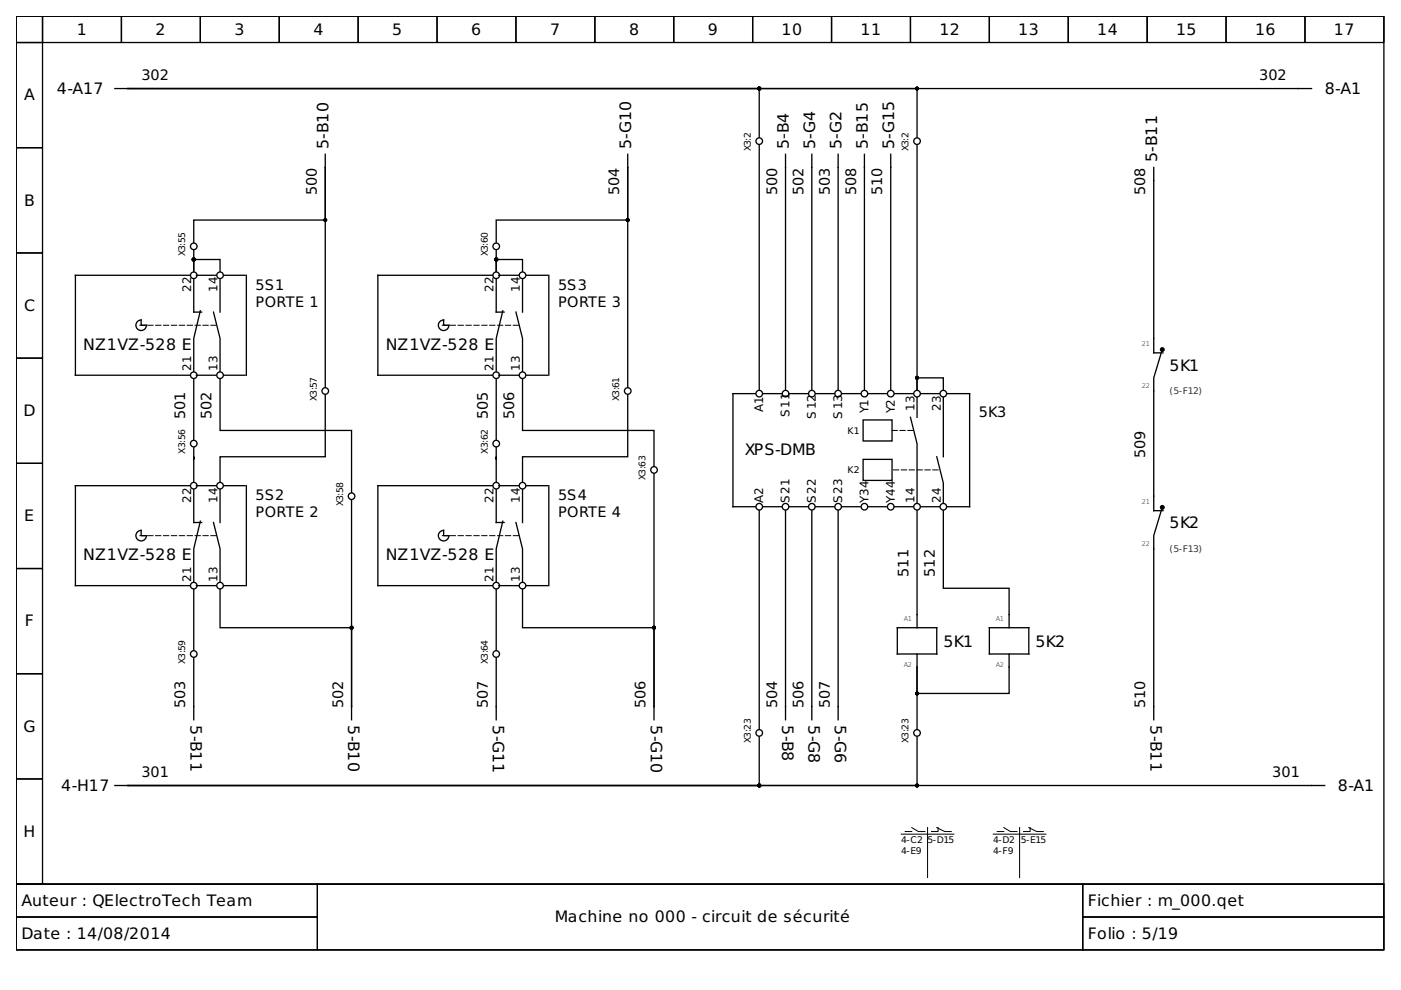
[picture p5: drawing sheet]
<svg xmlns="http://www.w3.org/2000/svg" width="297mm" height="210mm" viewBox="0 0 297 210" stroke-linecap="round" stroke-linejoin="round" font-family="sans-serif">
<g fill="none" stroke="#000" stroke-width=".28">
<path d="M3.4 3.4h290v184.1h-290zM3.4 3.4h5.6v5.6h-5.6zM3.4 9h5.6v22.3h-5.6zM9 3.4h16.7v5.6h-16.7zM24.4 18.8h2.7M25.7 3.4h16.8v5.6h-16.8zM27.1 18.8h133.9v10.3M27.1 18.8h167.3v10.3M42.5 3.4h16.7v5.6h-16.7zM59.2 3.4h16.7v5.6h-16.7zM75.9 3.4h16.8v5.6h-16.8zM92.7 3.4h16.7v5.6h-16.7z"/>
<path d="M109.4 3.4h16.7v5.6h-16.7zM126.1 3.4h16.7v5.6h-16.7zM142.8 3.4h16.8v5.6h-16.8zM159.6 3.4h16.7v5.6h-16.7zM176.3 3.4h16.7v5.6h-16.7zM193 3.4h16.8v5.6h-16.8zM209.8 3.4h16.7v5.6h-16.7zM226.5 3.4h16.7v5.6h-16.7zM243.2 3.4h16.8v5.6h-16.8zM260 3.4h16.7v5.6h-16.7zM276.7 3.4h16.7v5.6h-16.7zM278.1 18.8h-251"/>
<path d="M3.4 31.3h5.6v22.3h-5.6zM69 35.5v11.2h-27.9v4.7M69 35.5v46.6M69 32.7v2.8M133.1 35.5v11.2h-27.9v4.7M133.1 35.5v46.6M133.1 32.7v2.8M161 30.8v51.8M166.5 32.7v49.9M172.1 32.7v49.9M177.7 32.7v49.9M183.3 32.7v49.9"/>
<path d="M188.9 32.7v49.9M194.4 30.8v51.8v-2.5h5.6v2.5M244.6 35.5v39.3h2M3.4 53.6h5.6v22.3h-5.6zM40.2 58.4h-24.2v21.2h24.2M41.1 53.1v4.4v-2.5h5.6v2.5M41.1 59.2v7h1.7M41.6 58.4h4.2M46.7 59.2v7M47.5 58.4h4.5M52.2 58.4v21.2M104.4 58.4h-24.3v21.2h24.3"/>
<path d="M105.2 59.2v7h1.7M105.2 53.1v4.4v-2.5h5.6v2.5M105.8 58.4h4.1M110.8 59.2v7M111.6 58.4h4.5M116.4 58.4v21.2M3.4 75.9h5.6v22.3h-5.6zM29 68.3l.6-.4 .3-.1v1.2h1.1a1.12 1.12 0 0 1-1.4 1 1.12 1.12 0 0 1-.6-1.7zM41.6 79.6h4.2M42.5 65.9l-1.4 5.8v7M45.3 66.2l1.4 5.5v7M47.5 79.6h4.5"/>
<path d="M93.2 68.3l.5-.4 .4-.1v1.2h1.1a1.12 1.12 0 0 1-1.5 1 1.12 1.12 0 0 1-.5-1.7zM105.8 79.6h4.1M106.6 65.9l-1.4 5.8v7M109.4 66.2l1.4 5.5v7M111.6 79.6h4.5M246.3 74.5l-1.7 5.6v28.2h2M3.4 98.2h5.6v22.3h-5.6zM41.1 94.9v7.2M41.1 80.4v12.8M46.7 80.4v10.9h27.8v13.1M69 83.7v13.1h-22.3v5.3M105.2 94.9v7.2"/>
<path d="M105.2 80.4v12.8M110.8 80.4v10.9h27.9v7.5M133.1 83.7v13.1h-22.3v5.3M160.1 83.5h-4.7v23.9h4.7M161.8 83.5h3.9M167.4 83.5h3.9M173 83.5h3.9M178.5 83.5h3.9M183 97.4h6.1v4.5h-6.1zM183 89h6.1v4.5h-6.1zM184.1 83.5h3.9M189.7 83.5h3.9"/>
<path d="M193 88.5l1.4 5.6v12.5M194.4 84.3v4.2M195.3 83.5h3.9M198.6 96.8l1.4 5.6v4.2M200 84.3v12.5M200.8 83.5h4.8v23.9h-4.8M29 112.9l.6-.4h.3v1.1h1.1a1.12 1.12 0 0 1-1.4 1 1.12 1.12 0 0 1-.6-1.7zM40.2 103h-24.2v21.2h24.2M41.1 103.8v7h1.7M41.6 103h4.2M42.5 110.5l-1.4 5.9v6.9M45.3 110.8l1.4 5.6v6.9"/>
<path d="M46.7 103.8v7M47.5 103h4.5M52.2 103v21.2M74.5 106v43.8M93.2 112.9l.5-.4h.4v1.1h1.1a1.12 1.12 0 0 1-1.5 1 1.12 1.12 0 0 1-.5-1.7zM104.4 103h-24.3v21.2h24.3M105.2 103.8v7h1.7M105.8 103h4.1M106.6 110.5l-1.4 5.9v6.9M109.4 110.8l1.4 5.6v6.9M110.8 103.8v7M111.6 103h4.5"/>
<path d="M116.4 103v21.2M138.7 100.5v49.3M161 108.3v46.3M161.8 107.4h3.9M166.5 108.3v44.3M167.4 107.4h3.9M172.1 108.3v44.3M173 107.4h3.9M177.7 108.3v44.3M178.5 107.4h3.9M184.1 107.4h3.9M189.7 107.4h3.9"/>
<path d="M194.4 108.3v24.8M195.3 107.4h3.9M200 108.3v16.4h13.9v8.4M246.3 108l-1.7 5.6v39M3.4 120.5h5.6v22.3h-5.6zM41.1 139.5v13.1M41.1 125v12.8M41.6 124.2h4.2M46.7 125v8.1h27.8v16.7M47.5 124.2h4.5M105.2 125v12.8M105.2 139.5v13.1"/>
<path d="M105.8 124.2h4.1M110.8 125v8.1h27.9v16.7M111.6 124.2h4.5M190.2 133.1h8.4v5.6h-8.4zM194.4 138.7v2.8M209.8 133.1h8.3v5.6h-8.3zM213.9 138.7v8.3h-19.5v-5.5M3.4 142.8h5.6v22.4h-5.6zM74.5 149.8v2.8M138.7 149.8v2.8M161 156.2v10.3h-133.9M194.4 141.5v13.1"/>
<path d="M194.4 156.2v10.3h-167.3M3.4 165.2h5.6v22.3h-5.6zM24.4 166.5h2.7M27.1 166.5h253.8M3.4 187.5h290v13.9h-290z"/>
<circle cx="161" cy="29.9" r=".7"/>
<circle cx="194.4" cy="29.9" r=".7"/>
<circle cx="41.1" cy="52.2" r=".7"/>
<circle cx="41.1" cy="58.4" r=".7"/>
<circle cx="46.7" cy="58.4" r=".7"/>
<circle cx="105.2" cy="58.4" r=".7"/>
<circle cx="105.2" cy="52.2" r=".7"/>
<circle cx="110.8" cy="58.4" r=".7"/>
<circle cx="41.1" cy="79.6" r=".7"/>
<circle cx="46.7" cy="79.6" r=".7"/>
<circle cx="105.2" cy="79.6" r=".7"/>
<circle cx="110.8" cy="79.6" r=".7"/>
<circle cx="41.1" cy="94.1" r=".7"/>
<circle cx="69" cy="82.9" r=".7"/>
<circle cx="105.2" cy="94.1" r=".7"/>
<circle cx="133.1" cy="82.9" r=".7"/>
<circle cx="138.7" cy="99.6" r=".7"/>
<circle cx="161" cy="83.5" r=".7"/>
<circle cx="166.5" cy="83.5" r=".7"/>
<circle cx="172.1" cy="83.5" r=".7"/>
<circle cx="177.7" cy="83.5" r=".7"/>
<circle cx="183.3" cy="83.5" r=".7"/>
<circle cx="188.9" cy="83.5" r=".7"/>
<circle cx="194.4" cy="83.5" r=".7"/>
<circle cx="200" cy="83.5" r=".7"/>
<circle cx="41.1" cy="103" r=".7"/>
<circle cx="46.7" cy="103" r=".7"/>
<circle cx="74.5" cy="105.2" r=".7"/>
<circle cx="105.2" cy="103" r=".7"/>
<circle cx="110.8" cy="103" r=".7"/>
<circle cx="161" cy="107.4" r=".7"/>
<circle cx="166.5" cy="107.4" r=".7"/>
<circle cx="172.1" cy="107.4" r=".7"/>
<circle cx="177.7" cy="107.4" r=".7"/>
<circle cx="183.3" cy="107.4" r=".7"/>
<circle cx="188.9" cy="107.4" r=".7"/>
<circle cx="194.4" cy="107.4" r=".7"/>
<circle cx="200" cy="107.4" r=".7"/>
<circle cx="41.1" cy="138.7" r=".7"/>
<circle cx="41.1" cy="124.2" r=".7"/>
<circle cx="46.7" cy="124.2" r=".7"/>
<circle cx="105.2" cy="124.2" r=".7"/>
<circle cx="105.2" cy="138.7" r=".7"/>
<circle cx="110.8" cy="124.2" r=".7"/>
<circle cx="161" cy="155.4" r=".7"/>
<circle cx="194.4" cy="155.4" r=".7"/>
</g>
<g fill="none" stroke="#000" stroke-width=".21">
<path d="M191.1 176.9h11.1M191.9 176.3h1.4M193.3 175.5l1.4 .8h1.4M196.7 175.5v10.6M198.6 175.5l1.7 .8h1.4M198.9 175.5v.8h-1.4M210.6 176.9h11.2M211.4 176.3h1.4M212.8 175.5l1.4 .8h1.4M216.2 175.5v10.6M218.1 175.5l1.7 .8h1.4M218.4 175.5v.8h-1.4"/>
<path d="M3.4 187.5h63.9v6.9h-63.9zM3.4 194.4h63.9v7h-63.9zM67.3 187.5h162.3v13.9h-162.3zM229.6 187.5h63.8v6.9h-63.8zM229.6 194.4h63.8v7h-63.8z"/>
</g>
<g fill="#000" stroke="#000" stroke-width=".28">
<circle cx="161" cy="18.8" r=".28"/>
<circle cx="194.4" cy="18.8" r=".28"/>
<circle cx="41.1" cy="55" r=".28"/>
<circle cx="69" cy="46.7" r=".28"/>
<circle cx="105.2" cy="55" r=".28"/>
<circle cx="133.1" cy="46.7" r=".28"/>
<circle cx="194.4" cy="80.1" r=".28"/>
<circle cx="74.5" cy="133.1" r=".28"/>
<circle cx="138.7" cy="133.1" r=".28"/>
<circle cx="194.4" cy="147" r=".28"/>
<circle cx="161" cy="166.5" r=".28"/>
<circle cx="194.4" cy="166.5" r=".28"/>
</g>
<path d="M29.6 69h16.2M93.8 69h16.1M189.1 91.3h4.5M189.4 99.6h9.8M29.6 113.6h16.2M93.8 113.6h16.1" fill="none" stroke="#000" stroke-width=".21" stroke-dasharray="1.1 .6"/>
<g fill="#000" stroke="#000" stroke-width=".21">
<circle cx="246.4" cy="74.1" r=".42"/>
<circle cx="246.4" cy="107.6" r=".42"/>
</g>
<g font-size="3.3">
<text x="16.3" y="7.3">1</text>
<text x="33" y="7.3">2</text>
<text x="49.7" y="7.3">3</text>
<text x="66.5" y="7.3">4</text>
<text x="83.2" y="7.3">5</text>
<text x="99.9" y="7.3">6</text>
<text x="116.6" y="7.3">7</text>
<text x="133.4" y="7.3">8</text>
<text x="150.1" y="7.3">9</text>
<text x="165.7" y="7.3">10</text>
<text x="182.4" y="7.3">11</text>
<text x="199.2" y="7.3">12</text>
<text x="215.9" y="7.3">13</text>
<text x="232.6" y="7.3">14</text>
<text x="249.4" y="7.3">15</text>
<text x="266.1" y="7.3">16</text>
<text x="282.8" y="7.3">17</text>
<text x="5.1" y="21.3">A</text>
<text x="12" y="19.9">4-A17</text>
<text x="280.9" y="20">8-A1</text>
<text x="69.7" y="31.6" transform="rotate(-90 69.7 31.6)">5-B10</text>
<text x="133.8" y="31.6" transform="rotate(-90 133.8 31.6)">5-G10</text>
<text x="167.2" y="31.6" transform="rotate(-90 167.2 31.6)">5-B4</text>
<text x="172.8" y="31.6" transform="rotate(-90 172.8 31.6)">5-G4</text>
<text x="178.4" y="31.6" transform="rotate(-90 178.4 31.6)">5-G2</text>
<text x="184" y="31.6" transform="rotate(-90 184 31.6)">5-B15</text>
<text x="189.5" y="31.6" transform="rotate(-90 189.5 31.6)">5-G15</text>
<text x="245.3" y="34.4" transform="rotate(-90 245.3 34.4)">5-B11</text>
<text x="5.1" y="43.6">B</text>
<text x="5.1" y="65.9">C</text>
<text x="17.7" y="74.1">NZ1VZ-528 E</text>
<text x="81.8" y="74.1">NZ1VZ-528 E</text>
<text x="248" y="78.6">5K1</text>
<text x="5" y="88.2">D</text>
<text x="157.9" y="96.4">XPS-DMB</text>
<text x="5.1" y="110.5">E</text>
<text x="248" y="112">5K2</text>
<text x="17.7" y="118.7">NZ1VZ-528 E</text>
<text x="81.8" y="118.7">NZ1VZ-528 E</text>
<text x="5.3" y="132.8">F</text>
<text x="200" y="137.1">5K1</text>
<text x="219.5" y="137.1">5K2</text>
<text x="5" y="155.1">G</text>
<text x="40.4" y="153.7" transform="rotate(90 40.4 153.7)">5-B11</text>
<text x="73.8" y="153.7" transform="rotate(90 73.8 153.7)">5-B10</text>
<text x="104.5" y="153.7" transform="rotate(90 104.5 153.7)">5-G11</text>
<text x="138" y="153.7" transform="rotate(90 138 153.7)">5-G10</text>
<text x="165.9" y="153.7" transform="rotate(90 165.9 153.7)">5-B8</text>
<text x="171.4" y="153.7" transform="rotate(90 171.4 153.7)">5-G8</text>
<text x="177" y="153.7" transform="rotate(90 177 153.7)">5-G6</text>
<text x="243.9" y="153.7" transform="rotate(90 243.9 153.7)">5-B11</text>
<text x="13" y="167.7">4-H17</text>
<text x="283.7" y="167.8">8-A1</text>
<text x="5" y="177.4">H</text>
<text x="4.6" y="192.1">Auteur : QElectroTech Team</text>
<text x="117.6" y="195.5">Machine no 000 - circuit de sécurité</text>
<text x="230.7" y="192.1">Fichier : m_000.qet</text>
<text x="4.6" y="199">Date : 14/08/2014</text>
<text x="230.7" y="199">Folio : 5/19</text>
</g>
<g font-size="3.1">
<text x="30" y="17">302</text>
<text x="267" y="17">302</text>
<text x="67.2" y="41.4" transform="rotate(-90 67.2 41.4)">500</text>
<text x="131.3" y="41.4" transform="rotate(-90 131.3 41.4)">504</text>
<text x="164.8" y="41.4" transform="rotate(-90 164.8 41.4)">500</text>
<text x="170.3" y="41.4" transform="rotate(-90 170.3 41.4)">502</text>
<text x="175.9" y="41.4" transform="rotate(-90 175.9 41.4)">503</text>
<text x="181.5" y="41.4" transform="rotate(-90 181.5 41.4)">508</text>
<text x="187.1" y="41.4" transform="rotate(-90 187.1 41.4)">510</text>
<text x="242.8" y="41.4" transform="rotate(-90 242.8 41.4)">508</text>
<text x="54.2" y="61.4">5S1</text>
<text x="54.2" y="65.1">PORTE 1</text>
<text x="118.3" y="61.4">5S3</text>
<text x="118.3" y="65.1">PORTE 3</text>
<text x="39.3" y="88.8" transform="rotate(-90 39.3 88.8)">501</text>
<text x="44.9" y="88.8" transform="rotate(-90 44.9 88.8)">502</text>
<text x="103.4" y="88.8" transform="rotate(-90 103.4 88.8)">505</text>
<text x="109" y="88.8" transform="rotate(-90 109 88.8)">506</text>
<text x="207.5" y="88.3">5K3</text>
<text x="242.8" y="97.2" transform="rotate(-90 242.8 97.2)">509</text>
<text x="54.2" y="106">5S2</text>
<text x="118.3" y="106">5S4</text>
<text x="54.2" y="109.7">PORTE 2</text>
<text x="118.3" y="109.7">PORTE 4</text>
<text x="192.6" y="122.3" transform="rotate(-90 192.6 122.3)">511</text>
<text x="198.2" y="122.3" transform="rotate(-90 198.2 122.3)">512</text>
<text x="39.3" y="150.2" transform="rotate(-90 39.3 150.2)">503</text>
<text x="72.8" y="150.2" transform="rotate(-90 72.8 150.2)">502</text>
<text x="103.4" y="150.2" transform="rotate(-90 103.4 150.2)">507</text>
<text x="136.9" y="150.2" transform="rotate(-90 136.9 150.2)">506</text>
<text x="164.8" y="150.2" transform="rotate(-90 164.8 150.2)">504</text>
<text x="170.3" y="150.2" transform="rotate(-90 170.3 150.2)">506</text>
<text x="175.9" y="150.2" transform="rotate(-90 175.9 150.2)">507</text>
<text x="242.8" y="150.2" transform="rotate(-90 242.8 150.2)">510</text>
<text x="30" y="164.7">301</text>
<text x="269.8" y="164.7">301</text>
</g>
<g font-size="2.5">
<text x="40.5" y="62" transform="rotate(-90 40.5 62)">22</text>
<text x="46.1" y="62" transform="rotate(-90 46.1 62)">14</text>
<text x="104.6" y="62" transform="rotate(-90 104.6 62)">22</text>
<text x="110.2" y="62" transform="rotate(-90 110.2 62)">14</text>
<text x="40.5" y="78.7" transform="rotate(-90 40.5 78.7)">21</text>
<text x="46.1" y="78.7" transform="rotate(-90 46.1 78.7)">13</text>
<text x="104.6" y="78.7" transform="rotate(-90 104.6 78.7)">21</text>
<text x="110.2" y="78.7" transform="rotate(-90 110.2 78.7)">13</text>
<text x="161.8" y="87.4" transform="rotate(-90 161.8 87.4)">A1</text>
<text x="167.4" y="88.5" transform="rotate(-90 167.4 88.5)">S11</text>
<text x="173" y="88.8" transform="rotate(-90 173 88.8)">S12</text>
<text x="178.5" y="88.8" transform="rotate(-90 178.5 88.8)">S13</text>
<text x="184.1" y="87.6" transform="rotate(-90 184.1 87.6)">Y1</text>
<text x="189.7" y="87.6" transform="rotate(-90 189.7 87.6)">Y2</text>
<text x="193.9" y="87.1" transform="rotate(-90 193.9 87.1)">13</text>
<text x="199.4" y="87.1" transform="rotate(-90 199.4 87.1)">23</text>
<text x="40.5" y="106.6" transform="rotate(-90 40.5 106.6)">22</text>
<text x="46.1" y="106.6" transform="rotate(-90 46.1 106.6)">14</text>
<text x="104.6" y="106.6" transform="rotate(-90 104.6 106.6)">22</text>
<text x="110.2" y="106.6" transform="rotate(-90 110.2 106.6)">14</text>
<text x="161.8" y="106.6" transform="rotate(-90 161.8 106.6)">A2</text>
<text x="167.4" y="106.6" transform="rotate(-90 167.4 106.6)">S21</text>
<text x="173" y="106.6" transform="rotate(-90 173 106.6)">S22</text>
<text x="178.5" y="106.6" transform="rotate(-90 178.5 106.6)">S23</text>
<text x="184.1" y="106.6" transform="rotate(-90 184.1 106.6)">Y34</text>
<text x="189.7" y="106.6" transform="rotate(-90 189.7 106.6)">Y44</text>
<text x="193.9" y="106.6" transform="rotate(-90 193.9 106.6)">14</text>
<text x="199.4" y="106.6" transform="rotate(-90 199.4 106.6)">24</text>
<text x="40.5" y="123.3" transform="rotate(-90 40.5 123.3)">21</text>
<text x="46.1" y="123.3" transform="rotate(-90 46.1 123.3)">13</text>
<text x="104.6" y="123.3" transform="rotate(-90 104.6 123.3)">21</text>
<text x="110.2" y="123.3" transform="rotate(-90 110.2 123.3)">13</text>
</g>
<g font-size="2">
<text x="159.2" y="32" transform="rotate(-90 159.2 32)">X3:2</text>
<text x="192.6" y="32" transform="rotate(-90 192.6 32)">X3:2</text>
<text x="39.3" y="54.4" transform="rotate(-90 39.3 54.4)">X3:55</text>
<text x="103.4" y="54.4" transform="rotate(-90 103.4 54.4)">X3:60</text>
<text x="67.2" y="85" transform="rotate(-90 67.2 85)">X3:57</text>
<text x="131.3" y="85" transform="rotate(-90 131.3 85)">X3:61</text>
<text x="179.7" y="91.9">K1</text>
<text x="39.3" y="96.2" transform="rotate(-90 39.3 96.2)">X3:56</text>
<text x="103.4" y="96.2" transform="rotate(-90 103.4 96.2)">X3:62</text>
<text x="136.9" y="101.7" transform="rotate(-90 136.9 101.7)">X3:63</text>
<text x="179.7" y="100.3">K2</text>
<text x="72.7" y="107.3" transform="rotate(-90 72.7 107.3)">X3:58</text>
<text x="39.3" y="140.8" transform="rotate(-90 39.3 140.8)">X3:59</text>
<text x="103.4" y="140.8" transform="rotate(-90 103.4 140.8)">X3:64</text>
<text x="159.2" y="157.5" transform="rotate(-90 159.2 157.5)">X3:23</text>
<text x="192.6" y="157.5" transform="rotate(-90 192.6 157.5)">X3:23</text>
<text x="191.1" y="178.8">4-C2</text>
<text x="196.7" y="178.8">5-D15</text>
<text x="210.6" y="178.8">4-D2</text>
<text x="216.5" y="178.8">5-E15</text>
<text x="191.1" y="181">4-E9</text>
<text x="210.6" y="181">4-F9</text>
</g>
<g font-size="2" fill="#31363b">
<text x="248" y="83.6">(5-F12)</text>
<text x="248" y="117.1">(5-F13)</text>
</g>
<g font-size="1.4">
<text x="242.1" y="73.4">21</text>
<text x="242.1" y="82.3">22</text>
<text x="242.1" y="106.9">21</text>
<text x="242.1" y="115.8">22</text>
<text x="191.6" y="131.7">A1</text>
<text x="211.2" y="131.7">A1</text>
<text x="191.6" y="141.5">A2</text>
<text x="211.2" y="141.5">A2</text>
</g>
</svg>
